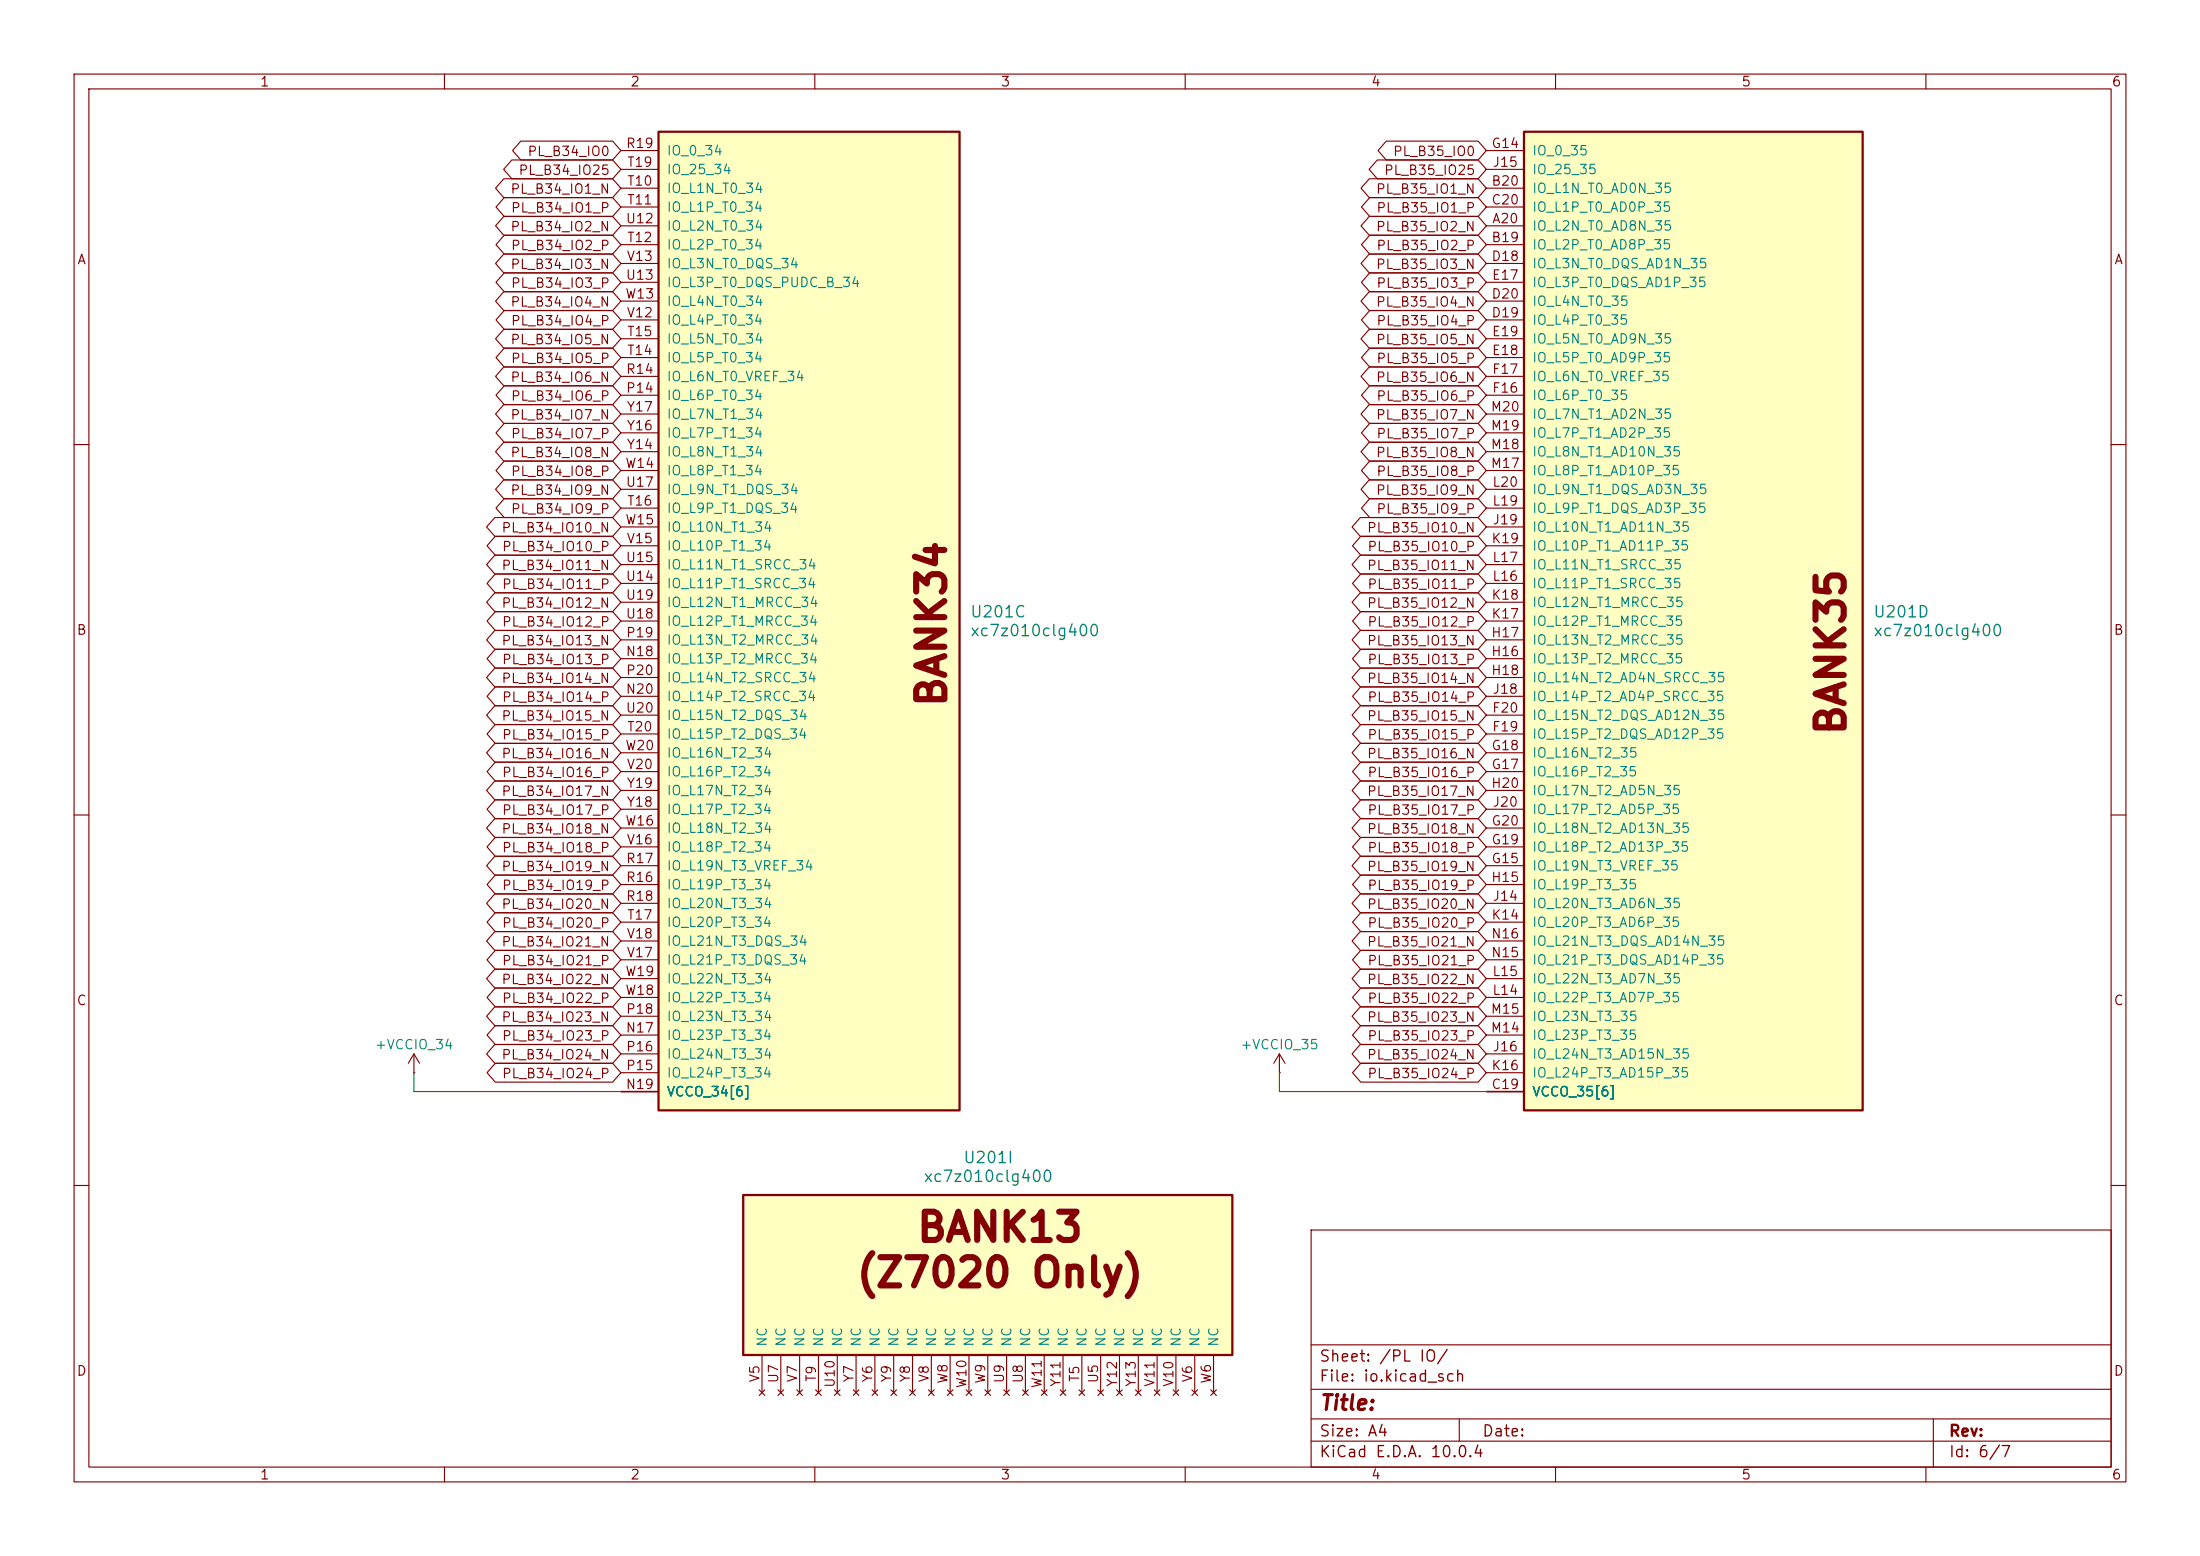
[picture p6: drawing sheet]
<svg xmlns="http://www.w3.org/2000/svg" width="297mm" height="210mm" viewBox="0 0 297 210" stroke-linecap="round" stroke-linejoin="round" font-family="sans-serif">
<g fill="none" stroke="#840000" stroke-width=".15">
<path d="M10 10h277v190h-277zM12 12h273v186h-273zM60 10v2M110 10v2M160 10v2M210 10v2M260 10v2M10 60h2M285 60h2M10 110h2M285 110h2M10 160h2"/>
<path d="M177 166h108v32h-108zM285 160h2M60 198v2M110 198v2M160 198v2M177 194.5h108M177 191.5h108M177 187.5h108M177 181.5h108M197 191.5v3M210 198v2M260 198v2"/>
<path d="M261 191.5v6.5"/>
</g>
<path d="M88.9 17.8h40.6v132.1h-40.6z" fill="#ffffc2"/>
<path d="M88.9 17.8h40.6v132.1h-40.6z" fill="none" stroke="#840000" stroke-width=".3"/>
<g fill="none" stroke="#840000" stroke-width=".15">
<path d="M83.8 20.3h5.1M83.8 25.4h5.1M83.8 27.9h5.1M83.8 33h5.1M83.8 22.9h5.1M83.8 30.5h5.1M83.8 38.1h5.1M83.8 35.6h5.1M83.8 53.3h5.1M83.8 50.8h5.1M83.8 48.3h5.1M83.8 45.7h5.1"/>
<path d="M83.8 43.2h5.1M83.8 40.6h5.1M83.8 58.4h5.1M83.8 55.9h5.1M83.8 68.6h5.1M83.8 78.7h5.1M83.8 76.2h5.1M83.8 66h5.1M83.8 73.7h5.1M83.8 63.5h5.1M83.8 71.1h5.1M83.8 61h5.1"/>
<path d="M83.8 88.9h5.1M83.8 94h5.1M83.8 86.4h5.1M83.8 91.4h5.1M83.8 99.1h5.1M83.8 83.8h5.1M83.8 81.3h5.1M83.8 96.5h5.1M83.8 119.4h5.1M83.8 116.8h5.1M83.8 114.3h5.1M83.8 104.1h5.1"/>
<path d="M83.8 111.8h5.1M83.8 101.6h5.1M83.8 109.2h5.1M83.8 106.7h5.1M83.8 139.7h5.1M83.8 137.2h5.1M83.8 121.9h5.1M83.8 124.5h5.1M83.8 129.5h5.1M83.8 127h5.1M83.8 134.6h5.1M83.8 132.1h5.1"/>
<path d="M83.8 147.3h5.1M83.8 144.8h5.1M83.8 142.2h5.1"/>
</g>
<path d="M205.7 17.8h45.8v132.1h-45.8z" fill="#ffffc2"/>
<path d="M205.7 17.8h45.8v132.1h-45.8z" fill="none" stroke="#840000" stroke-width=".3"/>
<g fill="none" stroke="#840000" stroke-width=".15">
<path d="M200.7 30.5h5M200.7 33h5M200.7 25.4h5M200.7 27.9h5M200.7 35.6h5M200.7 38.1h5M200.7 20.3h5M200.7 22.9h5M200.7 43.2h5M200.7 40.6h5M200.7 48.3h5M200.7 45.7h5"/>
<path d="M200.7 53.3h5M200.7 50.8h5M200.7 58.4h5M200.7 55.9h5M200.7 71.1h5M200.7 73.7h5M200.7 78.7h5M200.7 76.2h5M200.7 68.6h5M200.7 66h5M200.7 63.5h5M200.7 61h5"/>
<path d="M200.7 99.1h5M200.7 96.5h5M200.7 88.9h5M200.7 86.4h5M200.7 91.4h5M200.7 94h5M200.7 83.8h5M200.7 81.3h5M200.7 116.8h5M200.7 104.1h5M200.7 101.6h5M200.7 114.3h5"/>
<path d="M200.7 111.8h5M200.7 119.4h5M200.7 106.7h5M200.7 109.2h5M200.7 121.9h5M200.7 124.5h5M200.7 134.6h5M200.7 132.1h5M200.7 139.7h5M200.7 137.2h5M200.7 129.5h5M200.7 127h5"/>
<path d="M200.7 147.3h5M200.7 142.2h5M200.7 144.8h5"/>
</g>
<path d="M100.3 161.3h66.1v21.6h-66.1z" fill="#ffffc2"/>
<path d="M100.3 161.3h66.1v21.6h-66.1z" fill="none" stroke="#840000" stroke-width=".3"/>
<g fill="none" stroke="#840000" stroke-width=".15">
<path d="M70.3 19h12.4l1.1 1.3-1.1 1.3h-12.4l-1.1-1.3zM187.1 19h12.4l1.2 1.3-1.2 1.3h-12.4l-1.1-1.3zM68 34.3h14.7l1.1 1.3-1.1 1.2h-14.7l-1.1-1.2zM68 39.4h14.7l1.1 1.2-1.1 1.3h-14.7l-1.1-1.3zM68 24.1h14.7l1.1 1.3-1.1 1.3h-14.7l-1.1-1.3zM68 29.2h14.7l1.1 1.3-1.1 1.3h-14.7l-1.1-1.3zM68.1 36.8h14.6l1.1 1.3-1.1 1.3h-14.6l-1.1-1.3zM68.1 31.7h14.6l1.1 1.3-1.1 1.3h-14.6l-1.1-1.3zM68.1 26.7h14.6l1.1 1.2-1.1 1.3h-14.6l-1.1-1.3zM69.1 21.6h13.6l1.1 1.3-1.1 1.2h-13.6l-1.1-1.2zM184.8 39.4h14.7l1.2 1.2-1.2 1.3h-14.7l-1.1-1.3zM184.8 24.1h14.7l1.2 1.3-1.2 1.3h-14.7l-1.1-1.3z"/>
<path d="M184.8 34.3h14.7l1.2 1.3-1.2 1.2h-14.7l-1.1-1.2zM184.8 29.2h14.7l1.2 1.3-1.2 1.3h-14.7l-1.1-1.3zM184.9 36.8h14.6l1.2 1.3-1.2 1.3h-14.6l-1.1-1.3zM184.9 26.7h14.6l1.2 1.2-1.2 1.3h-14.6l-1.1-1.3zM184.9 31.7h14.6l1.2 1.3-1.2 1.3h-14.6l-1.1-1.3zM185.9 21.6h13.6l1.2 1.3-1.2 1.2h-13.6l-1.1-1.2zM68 49.5h14.7l1.1 1.3-1.1 1.3h-14.7l-1.1-1.3zM68 54.6h14.7l1.1 1.3-1.1 1.3h-14.7l-1.1-1.3zM68 59.7h14.7l1.1 1.3-1.1 1.2h-14.7l-1.1-1.2zM68 44.4h14.7l1.1 1.3-1.1 1.3h-14.7l-1.1-1.3zM68.1 41.9h14.6l1.1 1.3-1.1 1.3h-14.6l-1.1-1.3zM68.1 47h14.6l1.1 1.3-1.1 1.2h-14.6l-1.1-1.2z"/>
<path d="M68.1 57.1h14.6l1.1 1.3-1.1 1.3h-14.6l-1.1-1.3zM68.1 52.1h14.6l1.1 1.2-1.1 1.3h-14.6l-1.1-1.3zM184.8 44.4h14.7l1.2 1.3-1.2 1.3h-14.7l-1.1-1.3zM184.8 59.7h14.7l1.2 1.3-1.2 1.2h-14.7l-1.1-1.2zM184.8 49.5h14.7l1.2 1.3-1.2 1.3h-14.7l-1.1-1.3zM184.8 54.6h14.7l1.2 1.3-1.2 1.3h-14.7l-1.1-1.3zM184.9 47h14.6l1.2 1.3-1.2 1.2h-14.6l-1.1-1.2zM184.9 41.9h14.6l1.2 1.3-1.2 1.3h-14.6l-1.1-1.3zM184.9 52.1h14.6l1.2 1.2-1.2 1.3h-14.6l-1.1-1.3zM184.9 57.1h14.6l1.2 1.3-1.2 1.3h-14.6l-1.1-1.3zM66.8 69.8h15.9l1.1 1.3-1.1 1.3h-15.9l-1.1-1.3zM66.8 74.9h15.9l1.1 1.3-1.1 1.3h-15.9l-1.1-1.3z"/>
<path d="M66.9 72.4h15.8l1.1 1.3-1.1 1.2h-15.8l-1.2-1.2zM66.9 77.5h15.8l1.1 1.2-1.1 1.3h-15.8l-1.2-1.3zM68 64.8h14.7l1.1 1.2-1.1 1.3h-14.7l-1.1-1.3zM68.1 67.3h14.6l1.1 1.3-1.1 1.3h-14.6l-1.1-1.3zM68.1 62.2h14.6l1.1 1.3-1.1 1.3h-14.6l-1.1-1.3zM183.6 69.8h15.9l1.2 1.3-1.2 1.3h-15.9l-1.1-1.3zM183.6 74.9h15.9l1.2 1.3-1.2 1.3h-15.9l-1.1-1.3zM183.7 77.5h15.8l1.2 1.2-1.2 1.3h-15.8l-1.1-1.3zM183.7 72.4h15.8l1.2 1.3-1.2 1.2h-15.8l-1.1-1.2zM184.8 64.8h14.7l1.2 1.2-1.2 1.3h-14.7l-1.1-1.3zM184.9 62.2h14.6l1.2 1.3-1.2 1.3h-14.6l-1.1-1.3zM184.9 67.3h14.6l1.2 1.3-1.2 1.3h-14.6l-1.1-1.3z"/>
<path d="M66.8 90.2h15.9l1.1 1.2-1.1 1.3h-15.9l-1.1-1.3zM66.8 95.2h15.9l1.1 1.3-1.1 1.3h-15.9l-1.1-1.3zM66.8 85.1h15.9l1.1 1.3-1.1 1.2h-15.9l-1.1-1.2zM66.8 80h15.9l1.1 1.3-1.1 1.3h-15.9l-1.1-1.3zM66.9 82.5h15.8l1.1 1.3-1.1 1.3h-15.8l-1.2-1.3zM66.9 87.6h15.8l1.1 1.3-1.1 1.3h-15.8l-1.2-1.3zM66.9 97.8h15.8l1.1 1.3-1.1 1.2h-15.8l-1.2-1.2zM66.9 92.7h15.8l1.1 1.3-1.1 1.3h-15.8l-1.2-1.3zM183.6 90.2h15.9l1.2 1.2-1.2 1.3h-15.9l-1.1-1.3zM183.6 85.1h15.9l1.2 1.3-1.2 1.2h-15.9l-1.1-1.2zM183.6 80h15.9l1.2 1.3-1.2 1.3h-15.9l-1.1-1.3zM183.6 95.2h15.9l1.2 1.3-1.2 1.3h-15.9l-1.1-1.3z"/>
<path d="M183.7 82.5h15.8l1.2 1.3-1.2 1.3h-15.8l-1.1-1.3zM183.7 87.6h15.8l1.2 1.3-1.2 1.3h-15.8l-1.1-1.3zM183.7 97.8h15.8l1.2 1.3-1.2 1.2h-15.8l-1.1-1.2zM183.7 92.7h15.8l1.2 1.3-1.2 1.3h-15.8l-1.1-1.3zM66.8 110.5h15.9l1.1 1.3-1.1 1.2h-15.9l-1.1-1.2zM66.8 100.3h15.9l1.1 1.3-1.1 1.3h-15.9l-1.1-1.3zM66.8 105.4h15.9l1.1 1.3-1.1 1.3h-15.9l-1.1-1.3zM66.8 115.6h15.9l1.1 1.2-1.1 1.3h-15.9l-1.1-1.3zM66.9 113h15.8l1.1 1.3-1.1 1.3h-15.8l-1.2-1.3zM66.9 102.9h15.8l1.1 1.2-1.1 1.3h-15.8l-1.2-1.3zM66.9 107.9h15.8l1.1 1.3-1.1 1.3h-15.8l-1.2-1.3zM66.9 118.1h15.8l1.1 1.3-1.1 1.3h-15.8l-1.2-1.3z"/>
<path d="M183.6 105.4h15.9l1.2 1.3-1.2 1.3h-15.9l-1.1-1.3zM183.6 115.6h15.9l1.2 1.2-1.2 1.3h-15.9l-1.1-1.3zM183.6 110.5h15.9l1.2 1.3-1.2 1.2h-15.9l-1.1-1.2zM183.6 100.3h15.9l1.2 1.3-1.2 1.3h-15.9l-1.1-1.3zM183.7 118.1h15.8l1.2 1.3-1.2 1.3h-15.8l-1.1-1.3zM183.7 113h15.8l1.2 1.3-1.2 1.3h-15.8l-1.1-1.3zM183.7 107.9h15.8l1.2 1.3-1.2 1.3h-15.8l-1.1-1.3zM183.7 102.9h15.8l1.2 1.2-1.2 1.3h-15.8l-1.1-1.3zM66.8 120.6h15.9l1.1 1.3-1.1 1.3h-15.9l-1.1-1.3zM66.8 125.7h15.9l1.1 1.3-1.1 1.3h-15.9l-1.1-1.3zM66.8 130.8h15.9l1.1 1.3-1.1 1.3h-15.9l-1.1-1.3zM66.8 135.9h15.9l1.1 1.3-1.1 1.2h-15.9l-1.1-1.2z"/>
<path d="M66.9 133.3h15.8l1.1 1.3-1.1 1.3h-15.8l-1.2-1.3zM66.9 123.2h15.8l1.1 1.3-1.1 1.2h-15.8l-1.2-1.2zM66.9 128.3h15.8l1.1 1.2-1.1 1.3h-15.8l-1.2-1.3zM66.9 138.4h15.8l1.1 1.3-1.1 1.3h-15.8l-1.2-1.3zM183.6 120.6h15.9l1.2 1.3-1.2 1.3h-15.9l-1.1-1.3zM183.6 135.9h15.9l1.2 1.3-1.2 1.2h-15.9l-1.1-1.2zM183.6 130.8h15.9l1.2 1.3-1.2 1.3h-15.9l-1.1-1.3zM183.6 125.7h15.9l1.2 1.3-1.2 1.3h-15.9l-1.1-1.3zM183.7 138.4h15.8l1.2 1.3-1.2 1.3h-15.8l-1.1-1.3zM183.7 123.2h15.8l1.2 1.3-1.2 1.2h-15.8l-1.1-1.2zM183.7 133.3h15.8l1.2 1.3-1.2 1.3h-15.8l-1.1-1.3zM183.7 128.3h15.8l1.2 1.2-1.2 1.3h-15.8l-1.1-1.3z"/>
<path d="M55.9 144.8h.1M55.9 142.2l-.8 1.3M55.9 142.2l.7 1.3M55.9 142.2v2.6M66.8 141h15.9l1.1 1.2-1.1 1.3h-15.9l-1.1-1.3zM66.9 143.5h15.8l1.1 1.3-1.1 1.3h-15.8l-1.2-1.3zM172.7 144.8h.1M172.7 142.2l-.7 1.3M172.7 142.2l.8 1.3M172.7 142.2v2.6M183.6 141h15.9l1.2 1.2-1.2 1.3h-15.9l-1.1-1.3zM183.7 143.5h15.8l1.2 1.3-1.2 1.3h-15.8l-1.1-1.3z"/>
<path d="M102.5 187.6l.8 .7M102.9 182.9v5.1M103.3 187.6l-.8 .7M105 187.6l.8 .7M105.4 182.9v5.1M105.8 187.6l-.8 .7M107.6 187.6l.7 .7M107.9 182.9v5.1M108.3 187.6l-.7 .7M110.1 187.6l.8 .7M110.5 182.9v5.1M110.9 187.6l-.8 .7"/>
<path d="M112.6 187.6l.8 .7M113 182.9v5.1M113.4 187.6l-.8 .7M115.2 187.6l.8 .7M115.6 182.9v5.1M116 187.6l-.8 .7M117.7 187.6l.8 .7M118.1 182.9v5.1M118.5 187.6l-.8 .7M120.3 187.6l.7 .7M120.6 182.9v5.1M121 187.6l-.7 .7"/>
<path d="M122.8 187.6l.8 .7M123.2 182.9v5.1M123.6 187.6l-.8 .7M125.3 187.6l.8 .7M125.7 182.9v5.1M126.1 187.6l-.8 .7M127.9 187.6l.8 .7M128.3 182.9v5.1M128.7 187.6l-.8 .7M130.4 187.6l.8 .7M130.8 182.9v5.1M131.2 187.6l-.8 .7"/>
<path d="M133 187.6l.7 .7M133.3 182.9v5.1M133.7 187.6l-.7 .7M135.5 187.6l.8 .7M135.9 182.9v5.1M136.3 187.6l-.8 .7M138 187.6l.8 .7M138.4 182.9v5.1M138.8 187.6l-.8 .7M140.6 187.6l.8 .7M141 182.9v5.1M141.4 187.6l-.8 .7"/>
<path d="M143.1 187.6l.8 .7M143.5 182.9v5.1M143.9 187.6l-.8 .7M145.7 187.6l.7 .7M146 182.9v5.1M146.4 187.6l-.7 .7M148.2 187.6l.8 .7M148.6 182.9v5.1M149 187.6l-.8 .7M150.7 187.6l.8 .7M151.1 182.9v5.1M151.5 187.6l-.8 .7"/>
<path d="M153.3 187.6l.8 .7M153.7 182.9v5.1M154.1 187.6l-.8 .7M155.8 187.6l.8 .7M156.2 182.9v5.1M156.6 187.6l-.8 .7M158.4 187.6l.7 .7M158.7 182.9v5.1M159.1 187.6l-.7 .7M160.9 187.6l.8 .7M161.3 182.9v5.1M161.7 187.6l-.8 .7"/>
<path d="M163.4 187.6l.8 .7M163.8 182.9v5.1M164.2 187.6l-.8 .7"/>
</g>
<path d="M55.9 144.8v2.5h27.9M172.7 144.8v2.5h28" fill="none" stroke="#008400" stroke-width=".15"/>
<g font-size="3.8" fill="#840000">
<text x="128.6" y="95.6" transform="rotate(-90 128.6 95.6)">BANK34</text>
<text x="250.1" y="99.5" transform="rotate(-90 250.1 99.5)">BANK35</text>
<text x="123.6" y="168.5">BANK13</text>
<text x="115.4" y="174.6">(Z7020 Only)</text>
</g>
<text font-size="2" fill="#840000" x="178" y="190.8">Title:</text>
<g font-size="1.5" fill="#008484">
<text x="130.9" y="83.7">U201C</text>
<text x="252.8" y="83.7">U201D</text>
<text x="130.9" y="86.3">xc7z010clg400</text>
<text x="252.8" y="86.3">xc7z010clg400</text>
<text x="124.6" y="159.9">xc7z010clg400</text>
<text x="129.9" y="157.4">U201I</text>
</g>
<g font-size="1.5" fill="#840000">
<text x="178" y="184.2">Sheet: /PL IO/</text>
<text x="178" y="186.9">File: io.kicad_sch</text>
<text x="178" y="197.1">KiCad E.D.A. 10.0.4</text>
<text x="178" y="194.3">Size: A4</text>
<text x="200" y="194.3">Date:</text>
<text x="263" y="194.3">Rev:</text>
<text x="263" y="197.1">Id: 6/7</text>
</g>
<g font-size="1.3" fill="#840000">
<text x="35" y="12">1</text>
<text x="85" y="12">2</text>
<text x="135" y="12">3</text>
<text x="185" y="12">4</text>
<text x="235" y="12">5</text>
<text x="285" y="12">6</text>
<text x="69.9" y="23.9">PL_B34_IO25</text>
<text x="71.1" y="21.4">PL_B34_IO0</text>
<text x="84.4" y="20.3">R19</text>
<text x="84.6" y="22.8">T19</text>
<text x="186.8" y="23.9">PL_B35_IO25</text>
<text x="188" y="21.4">PL_B35_IO0</text>
<text x="201.3" y="20.3">G14</text>
<text x="201.4" y="22.8">J15</text>
<text x="68.8" y="26.5">PL_B34_IO1_N</text>
<text x="68.9" y="29">PL_B34_IO1_P</text>
<text x="84.6" y="25.4">T10</text>
<text x="84.6" y="27.9">T11</text>
<text x="185.7" y="26.5">PL_B35_IO1_N</text>
<text x="185.7" y="29">PL_B35_IO1_P</text>
<text x="201.3" y="25.4">B20</text>
<text x="201.3" y="27.9">C20</text>
<text x="10.3" y="36">A</text>
<text x="68.8" y="31.5">PL_B34_IO2_N</text>
<text x="68.9" y="34.1">PL_B34_IO2_P</text>
<text x="84.4" y="30.5">U12</text>
<text x="84.5" y="35.5">V13</text>
<text x="84.6" y="33">T12</text>
<text x="185.7" y="31.5">PL_B35_IO2_N</text>
<text x="185.7" y="34.1">PL_B35_IO2_P</text>
<text x="201.3" y="33">B19</text>
<text x="201.3" y="35.5">D18</text>
<text x="201.3" y="30.5">A20</text>
<text x="285.3" y="36">A</text>
<text x="68.8" y="36.6">PL_B34_IO3_N</text>
<text x="68.8" y="41.7">PL_B34_IO4_N</text>
<text x="68.9" y="39.2">PL_B34_IO3_P</text>
<text x="84.3" y="40.6">W13</text>
<text x="84.4" y="38.1">U13</text>
<text x="185.7" y="41.7">PL_B35_IO4_N</text>
<text x="185.7" y="36.6">PL_B35_IO3_N</text>
<text x="185.7" y="39.2">PL_B35_IO3_P</text>
<text x="201.3" y="40.6">D20</text>
<text x="201.3" y="38.1">E17</text>
<text x="68.8" y="46.8">PL_B34_IO5_N</text>
<text x="68.9" y="44.2">PL_B34_IO4_P</text>
<text x="84.5" y="43.2">V12</text>
<text x="84.6" y="45.7">T15</text>
<text x="185.7" y="46.8">PL_B35_IO5_N</text>
<text x="185.7" y="44.2">PL_B35_IO4_P</text>
<text x="201.3" y="43.2">D19</text>
<text x="201.3" y="45.7">E19</text>
<text x="68.8" y="51.9">PL_B34_IO6_N</text>
<text x="68.9" y="49.3">PL_B34_IO5_P</text>
<text x="84.4" y="53.3">P14</text>
<text x="84.4" y="50.8">R14</text>
<text x="84.6" y="48.2">T14</text>
<text x="185.7" y="51.9">PL_B35_IO6_N</text>
<text x="185.7" y="49.3">PL_B35_IO5_P</text>
<text x="201.3" y="48.2">E18</text>
<text x="201.3" y="53.3">F16</text>
<text x="201.3" y="50.8">F17</text>
<text x="68.8" y="56.9">PL_B34_IO7_N</text>
<text x="68.9" y="59.5">PL_B34_IO7_P</text>
<text x="68.9" y="54.4">PL_B34_IO6_P</text>
<text x="84.5" y="58.4">Y16</text>
<text x="84.5" y="55.9">Y17</text>
<text x="185.7" y="56.9">PL_B35_IO7_N</text>
<text x="185.7" y="54.4">PL_B35_IO6_P</text>
<text x="185.7" y="59.5">PL_B35_IO7_P</text>
<text x="201.2" y="58.4">M19</text>
<text x="201.2" y="55.9">M20</text>
<text x="68.8" y="62">PL_B34_IO8_N</text>
<text x="68.9" y="64.6">PL_B34_IO8_P</text>
<text x="84.3" y="63.5">W14</text>
<text x="84.5" y="60.9">Y14</text>
<text x="185.7" y="62">PL_B35_IO8_N</text>
<text x="185.7" y="64.6">PL_B35_IO8_P</text>
<text x="201.2" y="63.5">M17</text>
<text x="201.2" y="60.9">M18</text>
<text x="68.8" y="67.1">PL_B34_IO9_N</text>
<text x="68.9" y="69.6">PL_B34_IO9_P</text>
<text x="84.3" y="71.1">W15</text>
<text x="84.4" y="66">U17</text>
<text x="84.6" y="68.6">T16</text>
<text x="185.7" y="67.1">PL_B35_IO9_N</text>
<text x="185.7" y="69.6">PL_B35_IO9_P</text>
<text x="201.4" y="68.6">L19</text>
<text x="201.4" y="66">L20</text>
<text x="201.4" y="71.1">J19</text>
<text x="67.6" y="72.2">PL_B34_IO10_N</text>
<text x="67.6" y="77.3">PL_B34_IO11_N</text>
<text x="67.7" y="74.7">PL_B34_IO10_P</text>
<text x="84.4" y="76.2">U15</text>
<text x="84.5" y="73.6">V15</text>
<text x="184.5" y="72.2">PL_B35_IO10_N</text>
<text x="184.5" y="77.3">PL_B35_IO11_N</text>
<text x="184.5" y="74.7">PL_B35_IO10_P</text>
<text x="201.3" y="73.6">K19</text>
<text x="201.4" y="76.2">L17</text>
<text x="67.6" y="82.3">PL_B34_IO12_N</text>
<text x="67.7" y="79.8">PL_B34_IO11_P</text>
<text x="84.4" y="78.7">U14</text>
<text x="84.4" y="83.8">U18</text>
<text x="84.4" y="81.3">U19</text>
<text x="184.5" y="82.3">PL_B35_IO12_N</text>
<text x="184.5" y="79.8">PL_B35_IO11_P</text>
<text x="201.3" y="83.8">K17</text>
<text x="201.3" y="81.3">K18</text>
<text x="201.4" y="78.7">L16</text>
<text x="10.3" y="86">B</text>
<text x="67.6" y="87.4">PL_B34_IO13_N</text>
<text x="67.7" y="84.9">PL_B34_IO12_P</text>
<text x="67.7" y="90">PL_B34_IO13_P</text>
<text x="84.4" y="88.9">N18</text>
<text x="84.4" y="86.3">P19</text>
<text x="184.5" y="87.4">PL_B35_IO13_N</text>
<text x="184.5" y="84.9">PL_B35_IO12_P</text>
<text x="184.5" y="90">PL_B35_IO13_P</text>
<text x="201.2" y="88.9">H16</text>
<text x="201.2" y="86.3">H17</text>
<text x="285.3" y="86">B</text>
<text x="67.6" y="92.5">PL_B34_IO14_N</text>
<text x="67.7" y="95">PL_B34_IO14_P</text>
<text x="84.4" y="94">N20</text>
<text x="84.4" y="91.4">P20</text>
<text x="184.5" y="92.5">PL_B35_IO14_N</text>
<text x="184.5" y="95">PL_B35_IO14_P</text>
<text x="201.2" y="91.4">H18</text>
<text x="201.4" y="94">J18</text>
<text x="67.6" y="97.6">PL_B34_IO15_N</text>
<text x="67.7" y="100.1">PL_B34_IO15_P</text>
<text x="84.3" y="101.6">W20</text>
<text x="84.4" y="96.5">U20</text>
<text x="84.6" y="99">T20</text>
<text x="184.5" y="97.6">PL_B35_IO15_N</text>
<text x="184.5" y="100.1">PL_B35_IO15_P</text>
<text x="201.3" y="101.6">G18</text>
<text x="201.3" y="99">F19</text>
<text x="201.3" y="96.5">F20</text>
<text x="67.6" y="102.7">PL_B34_IO16_N</text>
<text x="67.6" y="107.7">PL_B34_IO17_N</text>
<text x="67.7" y="105.2">PL_B34_IO16_P</text>
<text x="84.5" y="104.1">V20</text>
<text x="84.5" y="106.7">Y19</text>
<text x="184.5" y="107.7">PL_B35_IO17_N</text>
<text x="184.5" y="102.7">PL_B35_IO16_N</text>
<text x="184.5" y="105.2">PL_B35_IO16_P</text>
<text x="201.2" y="106.7">H20</text>
<text x="201.3" y="104.1">G17</text>
<text x="67.6" y="112.8">PL_B34_IO18_N</text>
<text x="67.7" y="110.3">PL_B34_IO17_P</text>
<text x="84.3" y="111.7">W16</text>
<text x="84.5" y="109.2">Y18</text>
<text x="184.5" y="112.8">PL_B35_IO18_N</text>
<text x="184.5" y="110.3">PL_B35_IO17_P</text>
<text x="201.3" y="111.7">G20</text>
<text x="201.4" y="109.2">J20</text>
<text x="67.6" y="117.9">PL_B34_IO19_N</text>
<text x="67.7" y="115.4">PL_B34_IO18_P</text>
<text x="84.4" y="119.4">R16</text>
<text x="84.4" y="116.8">R17</text>
<text x="84.5" y="114.3">V16</text>
<text x="184.5" y="117.9">PL_B35_IO19_N</text>
<text x="184.5" y="115.4">PL_B35_IO18_P</text>
<text x="201.2" y="119.4">H15</text>
<text x="201.3" y="116.8">G15</text>
<text x="201.3" y="114.3">G19</text>
<text x="67.6" y="123">PL_B34_IO20_N</text>
<text x="67.7" y="125.5">PL_B34_IO20_P</text>
<text x="67.7" y="120.4">PL_B34_IO19_P</text>
<text x="84.4" y="121.9">R18</text>
<text x="84.6" y="124.4">T17</text>
<text x="184.5" y="123">PL_B35_IO20_N</text>
<text x="184.5" y="120.4">PL_B35_IO19_P</text>
<text x="184.5" y="125.5">PL_B35_IO20_P</text>
<text x="201.3" y="124.4">K14</text>
<text x="201.4" y="121.9">J14</text>
<text x="67.6" y="128.1">PL_B34_IO21_N</text>
<text x="67.7" y="130.6">PL_B34_IO21_P</text>
<text x="84.5" y="129.5">V17</text>
<text x="84.5" y="127">V18</text>
<text x="184.5" y="128.1">PL_B35_IO21_N</text>
<text x="184.5" y="130.6">PL_B35_IO21_P</text>
<text x="201.2" y="129.5">N15</text>
<text x="201.2" y="127">N16</text>
<text x="10.3" y="136">C</text>
<text x="67.6" y="133.1">PL_B34_IO22_N</text>
<text x="67.7" y="135.7">PL_B34_IO22_P</text>
<text x="84.3" y="134.6">W18</text>
<text x="84.3" y="132.1">W19</text>
<text x="84.4" y="137.1">P18</text>
<text x="184.5" y="133.1">PL_B35_IO22_N</text>
<text x="184.5" y="135.7">PL_B35_IO22_P</text>
<text x="201.2" y="137.1">M15</text>
<text x="201.4" y="134.6">L14</text>
<text x="201.4" y="132.1">L15</text>
<text x="285.3" y="136">C</text>
<text x="67.6" y="143.3">PL_B34_IO24_N</text>
<text x="67.6" y="138.2">PL_B34_IO23_N</text>
<text x="67.7" y="140.8">PL_B34_IO23_P</text>
<text x="84.4" y="139.7">N17</text>
<text x="84.4" y="142.2">P16</text>
<text x="184.5" y="143.3">PL_B35_IO24_N</text>
<text x="184.5" y="138.2">PL_B35_IO23_N</text>
<text x="184.5" y="140.8">PL_B35_IO23_P</text>
<text x="201.2" y="139.7">M14</text>
<text x="201.4" y="142.2">J16</text>
<text x="67.7" y="145.8">PL_B34_IO24_P</text>
<text x="84.4" y="147.3">N19</text>
<text x="84.4" y="144.8">P15</text>
<text x="184.5" y="145.8">PL_B35_IO24_P</text>
<text x="201.3" y="147.3">C19</text>
<text x="201.3" y="144.8">K16</text>
<text x="10.3" y="186">D</text>
<text x="285.3" y="186">D</text>
<text x="102.8" y="186.7" transform="rotate(-90 102.8 186.7)">V5</text>
<text x="105.4" y="186.8" transform="rotate(-90 105.4 186.8)">U7</text>
<text x="107.9" y="186.7" transform="rotate(-90 107.9 186.7)">V7</text>
<text x="110.5" y="186.6" transform="rotate(-90 110.5 186.6)">T9</text>
<text x="113" y="187.4" transform="rotate(-90 113 187.4)">U10</text>
<text x="115.5" y="186.7" transform="rotate(-90 115.5 186.7)">Y7</text>
<text x="118.1" y="186.7" transform="rotate(-90 118.1 186.7)">Y6</text>
<text x="120.6" y="186.7" transform="rotate(-90 120.6 186.7)">Y9</text>
<text x="123.2" y="186.7" transform="rotate(-90 123.2 186.7)">Y8</text>
<text x="125.7" y="186.7" transform="rotate(-90 125.7 186.7)">V8</text>
<text x="128.2" y="186.9" transform="rotate(-90 128.2 186.9)">W8</text>
<text x="130.8" y="187.5" transform="rotate(-90 130.8 187.5)">W10</text>
<text x="133.3" y="186.9" transform="rotate(-90 133.3 186.9)">W9</text>
<text x="135.9" y="186.8" transform="rotate(-90 135.9 186.8)">U9</text>
<text x="138.4" y="186.8" transform="rotate(-90 138.4 186.8)">U8</text>
<text x="140.9" y="187.5" transform="rotate(-90 140.9 187.5)">W11</text>
<text x="143.5" y="187.3" transform="rotate(-90 143.5 187.3)">Y11</text>
<text x="146" y="186.6" transform="rotate(-90 146 186.6)">T5</text>
<text x="148.6" y="186.8" transform="rotate(-90 148.6 186.8)">U5</text>
<text x="151.1" y="187.3" transform="rotate(-90 151.1 187.3)">Y12</text>
<text x="153.6" y="187.3" transform="rotate(-90 153.6 187.3)">Y13</text>
<text x="156.2" y="187.3" transform="rotate(-90 156.2 187.3)">V11</text>
<text x="158.7" y="187.3" transform="rotate(-90 158.7 187.3)">V10</text>
<text x="161.3" y="186.7" transform="rotate(-90 161.3 186.7)">V6</text>
<text x="163.8" y="186.9" transform="rotate(-90 163.8 186.9)">W6</text>
<text x="35" y="200">1</text>
<text x="85" y="200">2</text>
<text x="135" y="200">3</text>
<text x="185" y="200">4</text>
<text x="235" y="200">5</text>
<text x="285" y="200">6</text>
</g>
<g font-size="1.3" fill="#008484">
<text x="89.9" y="21.3">IO_0_34</text>
<text x="89.9" y="23.8">IO_25_34</text>
<text x="206.8" y="21.3">IO_0_35</text>
<text x="206.8" y="23.8">IO_25_35</text>
<text x="89.9" y="26.4">IO_L1N_T0_34</text>
<text x="89.9" y="28.9">IO_L1P_T0_34</text>
<text x="206.8" y="26.4">IO_L1N_T0_AD0N_35</text>
<text x="206.8" y="28.9">IO_L1P_T0_AD0P_35</text>
<text x="89.9" y="34">IO_L2P_T0_34</text>
<text x="89.9" y="31.5">IO_L2N_T0_34</text>
<text x="206.8" y="31.5">IO_L2N_T0_AD8N_35</text>
<text x="206.8" y="34">IO_L2P_T0_AD8P_35</text>
<text x="89.9" y="39.1">IO_L3P_T0_DQS_PUDC_B_34</text>
<text x="89.9" y="36.5">IO_L3N_T0_DQS_34</text>
<text x="89.9" y="41.6">IO_L4N_T0_34</text>
<text x="206.8" y="36.5">IO_L3N_T0_DQS_AD1N_35</text>
<text x="206.8" y="41.6">IO_L4N_T0_35</text>
<text x="206.8" y="39.1">IO_L3P_T0_DQS_AD1P_35</text>
<text x="89.9" y="46.7">IO_L5N_T0_34</text>
<text x="89.9" y="44.2">IO_L4P_T0_34</text>
<text x="206.8" y="44.2">IO_L4P_T0_35</text>
<text x="206.8" y="46.7">IO_L5N_T0_AD9N_35</text>
<text x="89.9" y="51.8">IO_L6N_T0_VREF_34</text>
<text x="89.9" y="49.2">IO_L5P_T0_34</text>
<text x="206.8" y="49.2">IO_L5P_T0_AD9P_35</text>
<text x="206.8" y="51.8">IO_L6N_T0_VREF_35</text>
<text x="89.9" y="54.3">IO_L6P_T0_34</text>
<text x="89.9" y="59.4">IO_L7P_T1_34</text>
<text x="89.9" y="56.9">IO_L7N_T1_34</text>
<text x="206.8" y="54.3">IO_L6P_T0_35</text>
<text x="206.8" y="59.4">IO_L7P_T1_AD2P_35</text>
<text x="206.8" y="56.9">IO_L7N_T1_AD2N_35</text>
<text x="89.9" y="64.5">IO_L8P_T1_34</text>
<text x="89.9" y="61.9">IO_L8N_T1_34</text>
<text x="206.8" y="64.5">IO_L8P_T1_AD10P_35</text>
<text x="206.8" y="61.9">IO_L8N_T1_AD10N_35</text>
<text x="89.9" y="69.6">IO_L9P_T1_DQS_34</text>
<text x="89.9" y="67">IO_L9N_T1_DQS_34</text>
<text x="206.8" y="69.6">IO_L9P_T1_DQS_AD3P_35</text>
<text x="206.8" y="67">IO_L9N_T1_DQS_AD3N_35</text>
<text x="89.9" y="77.2">IO_L11N_T1_SRCC_34</text>
<text x="89.9" y="74.6">IO_L10P_T1_34</text>
<text x="89.9" y="72.1">IO_L10N_T1_34</text>
<text x="206.8" y="72.1">IO_L10N_T1_AD11N_35</text>
<text x="206.8" y="74.6">IO_L10P_T1_AD11P_35</text>
<text x="206.8" y="77.2">IO_L11N_T1_SRCC_35</text>
<text x="89.9" y="79.7">IO_L11P_T1_SRCC_34</text>
<text x="89.9" y="82.3">IO_L12N_T1_MRCC_34</text>
<text x="206.8" y="82.3">IO_L12N_T1_MRCC_35</text>
<text x="206.8" y="79.7">IO_L11P_T1_SRCC_35</text>
<text x="89.9" y="89.9">IO_L13P_T2_MRCC_34</text>
<text x="89.9" y="87.3">IO_L13N_T2_MRCC_34</text>
<text x="89.9" y="84.8">IO_L12P_T1_MRCC_34</text>
<text x="206.8" y="89.9">IO_L13P_T2_MRCC_35</text>
<text x="206.8" y="87.3">IO_L13N_T2_MRCC_35</text>
<text x="206.8" y="84.8">IO_L12P_T1_MRCC_35</text>
<text x="89.9" y="95">IO_L14P_T2_SRCC_34</text>
<text x="89.9" y="92.4">IO_L14N_T2_SRCC_34</text>
<text x="206.8" y="92.4">IO_L14N_T2_AD4N_SRCC_35</text>
<text x="206.8" y="95">IO_L14P_T2_AD4P_SRCC_35</text>
<text x="89.9" y="100">IO_L15P_T2_DQS_34</text>
<text x="89.9" y="97.5">IO_L15N_T2_DQS_34</text>
<text x="206.8" y="100">IO_L15P_T2_DQS_AD12P_35</text>
<text x="206.8" y="97.5">IO_L15N_T2_DQS_AD12N_35</text>
<text x="89.9" y="105.1">IO_L16P_T2_34</text>
<text x="89.9" y="102.6">IO_L16N_T2_34</text>
<text x="89.9" y="107.7">IO_L17N_T2_34</text>
<text x="206.8" y="105.1">IO_L16P_T2_35</text>
<text x="206.8" y="102.6">IO_L16N_T2_35</text>
<text x="206.8" y="107.7">IO_L17N_T2_AD5N_35</text>
<text x="89.9" y="112.7">IO_L18N_T2_34</text>
<text x="89.9" y="110.2">IO_L17P_T2_34</text>
<text x="206.8" y="112.7">IO_L18N_T2_AD13N_35</text>
<text x="206.8" y="110.2">IO_L17P_T2_AD5P_35</text>
<text x="89.9" y="117.8">IO_L19N_T3_VREF_34</text>
<text x="89.9" y="115.3">IO_L18P_T2_34</text>
<text x="206.8" y="117.8">IO_L19N_T3_VREF_35</text>
<text x="206.8" y="115.3">IO_L18P_T2_AD13P_35</text>
<text x="89.9" y="120.4">IO_L19P_T3_34</text>
<text x="89.9" y="122.9">IO_L20N_T3_34</text>
<text x="89.9" y="125.4">IO_L20P_T3_34</text>
<text x="206.8" y="120.4">IO_L19P_T3_35</text>
<text x="206.8" y="122.9">IO_L20N_T3_AD6N_35</text>
<text x="206.8" y="125.4">IO_L20P_T3_AD6P_35</text>
<text x="89.9" y="130.5">IO_L21P_T3_DQS_34</text>
<text x="89.9" y="128">IO_L21N_T3_DQS_34</text>
<text x="206.8" y="130.5">IO_L21P_T3_DQS_AD14P_35</text>
<text x="206.8" y="128">IO_L21N_T3_DQS_AD14N_35</text>
<text x="89.9" y="135.6">IO_L22P_T3_34</text>
<text x="89.9" y="133.1">IO_L22N_T3_34</text>
<text x="206.8" y="135.6">IO_L22P_T3_AD7P_35</text>
<text x="206.8" y="133.1">IO_L22N_T3_AD7N_35</text>
<text x="50.5" y="141.9">+VCCIO_34</text>
<text x="89.9" y="140.7">IO_L23P_T3_34</text>
<text x="89.9" y="143.2">IO_L24N_T3_34</text>
<text x="89.9" y="138.1">IO_L23N_T3_34</text>
<text x="167.4" y="141.9">+VCCIO_35</text>
<text x="206.8" y="143.2">IO_L24N_T3_AD15N_35</text>
<text x="206.8" y="140.7">IO_L23P_T3_35</text>
<text x="206.8" y="138.1">IO_L23N_T3_35</text>
<text x="89.9" y="148.3">VCCO_34[6]</text>
<text x="89.9" y="145.8">IO_L24P_T3_34</text>
<text x="206.8" y="148.3">VCCO_35[6]</text>
<text x="206.8" y="145.8">IO_L24P_T3_AD15P_35</text>
<text x="103.8" y="181.9" transform="rotate(-90 103.8 181.9)">NC</text>
<text x="106.4" y="181.9" transform="rotate(-90 106.4 181.9)">NC</text>
<text x="108.9" y="181.9" transform="rotate(-90 108.9 181.9)">NC</text>
<text x="111.5" y="181.9" transform="rotate(-90 111.5 181.9)">NC</text>
<text x="114" y="181.9" transform="rotate(-90 114 181.9)">NC</text>
<text x="116.5" y="181.9" transform="rotate(-90 116.5 181.9)">NC</text>
<text x="119.1" y="181.9" transform="rotate(-90 119.1 181.9)">NC</text>
<text x="121.6" y="181.9" transform="rotate(-90 121.6 181.9)">NC</text>
<text x="124.2" y="181.9" transform="rotate(-90 124.2 181.9)">NC</text>
<text x="126.7" y="181.9" transform="rotate(-90 126.7 181.9)">NC</text>
<text x="129.2" y="181.9" transform="rotate(-90 129.2 181.9)">NC</text>
<text x="131.8" y="181.9" transform="rotate(-90 131.8 181.9)">NC</text>
<text x="134.3" y="181.9" transform="rotate(-90 134.3 181.9)">NC</text>
<text x="136.9" y="181.9" transform="rotate(-90 136.9 181.9)">NC</text>
<text x="139.4" y="181.9" transform="rotate(-90 139.4 181.9)">NC</text>
<text x="141.9" y="181.9" transform="rotate(-90 141.9 181.9)">NC</text>
<text x="144.5" y="181.9" transform="rotate(-90 144.5 181.9)">NC</text>
<text x="147" y="181.9" transform="rotate(-90 147 181.9)">NC</text>
<text x="149.6" y="181.9" transform="rotate(-90 149.6 181.9)">NC</text>
<text x="152.1" y="181.9" transform="rotate(-90 152.1 181.9)">NC</text>
<text x="154.6" y="181.9" transform="rotate(-90 154.6 181.9)">NC</text>
<text x="157.2" y="181.9" transform="rotate(-90 157.2 181.9)">NC</text>
<text x="159.7" y="181.9" transform="rotate(-90 159.7 181.9)">NC</text>
<text x="162.3" y="181.9" transform="rotate(-90 162.3 181.9)">NC</text>
<text x="164.8" y="181.9" transform="rotate(-90 164.8 181.9)">NC</text>
</g>
</svg>
